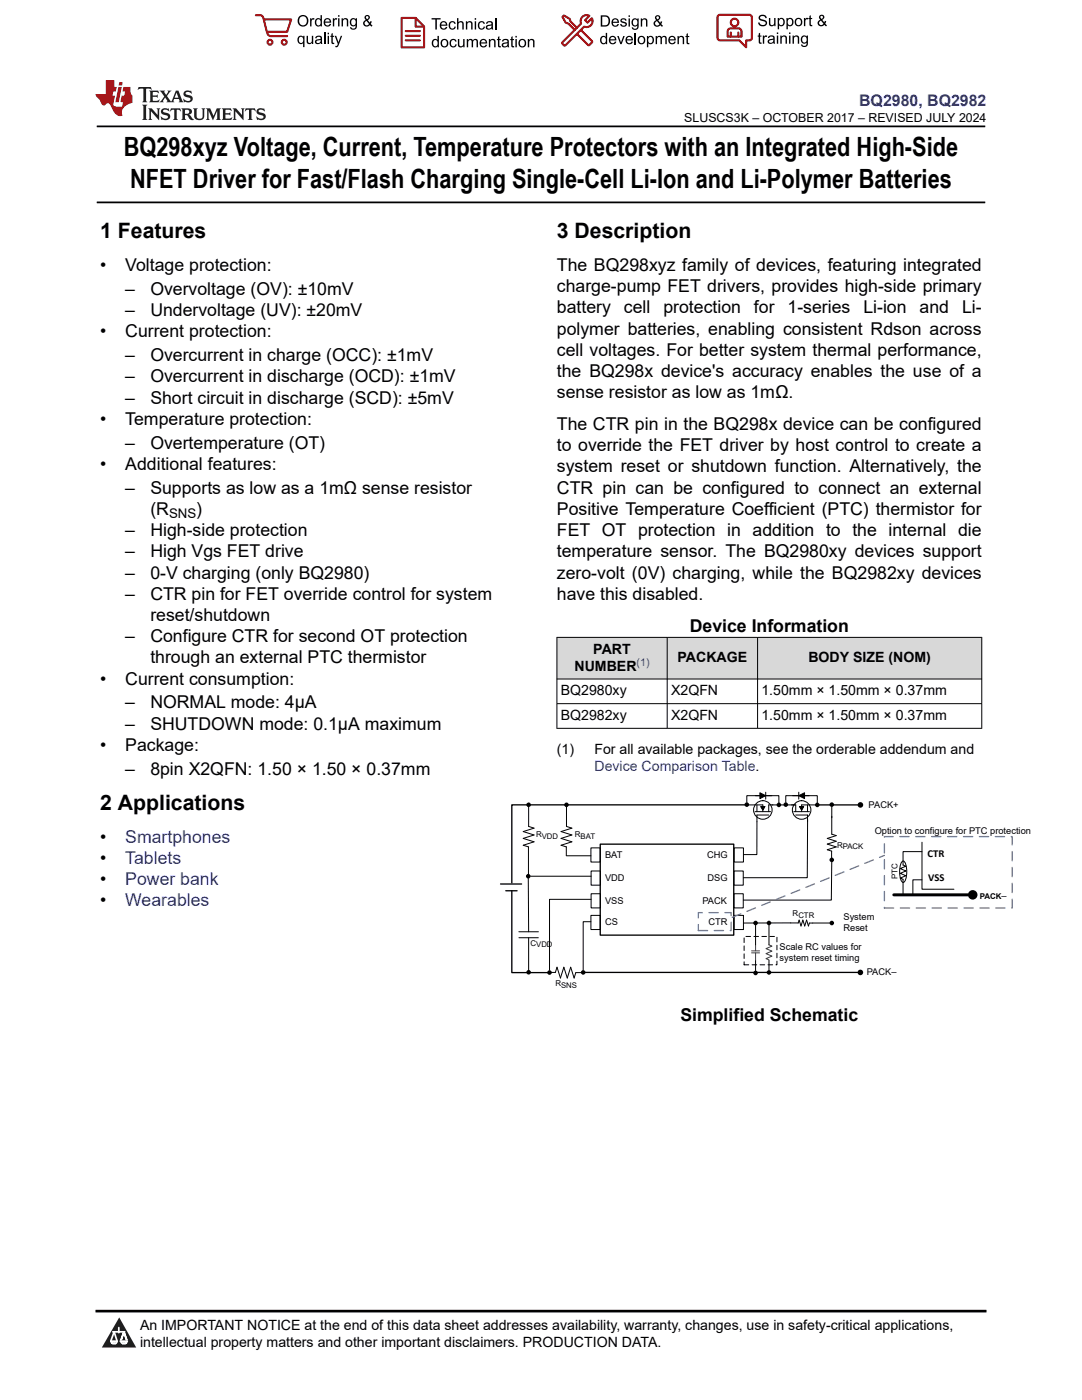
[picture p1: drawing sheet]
<svg xmlns="http://www.w3.org/2000/svg" width="216mm" height="279mm" viewBox="0 0 216 279" stroke-linecap="round" stroke-linejoin="round" font-family="sans-serif">
<path d="M19.3 25.2h177.3M19.3 40.4h177.3" fill="none" stroke="#000" stroke-width=".35"/>
<g fill="#d8d8d8">
<path d="M111.1 127.2h84.8v8.3h-84.8z" fill-rule="evenodd"/>
<path d="M111.2 127.3h21.9v8.1h-21.9z" fill-rule="evenodd"/>
<path d="M133.2 127.3h17.9v8.1h-17.9z" fill-rule="evenodd"/>
<path d="M151.2 127.3h44.6v8.1h-44.6z" fill-rule="evenodd"/>
</g>
<path d="M111.1 127.2h84.9M111.1 135.5h84.9M111.1 127.1v18.3M133.1 127.1v18.3M151.2 127.1v18.3M195.9 127.1v18.3M111.1 140.4h84.9M111.1 145.4h84.9" fill="none" stroke="#000" stroke-width=".2"/>
<g fill="#fff" stroke="#000" stroke-width=".2">
<path d="M117.9 169.2h1.9v2.8h-1.9z" fill-rule="evenodd"/>
<path d="M117.9 173.8h1.9v2.9h-1.9z" fill-rule="evenodd"/>
<path d="M117.9 178.4h1.9v2.8h-1.9z" fill-rule="evenodd"/>
<path d="M117.9 182.7h1.9v2.8h-1.9z" fill-rule="evenodd"/>
<path d="M146.5 182.7h1.8v2.8h-1.8z" fill-rule="evenodd"/>
<path d="M146.4 178.4h1.9v2.8h-1.9z" fill-rule="evenodd"/>
<path d="M146.4 173.8h1.9v2.9h-1.9z" fill-rule="evenodd"/>
<path d="M146.5 169.2h1.8v2.8h-1.8z" fill-rule="evenodd"/>
</g>
<path d="M102.1 177.8v16.3h7.5M119.8 168.5h26.6v18.1h-26.6zM149 160.6h-46.9v15.6M163.2 160.6h7.9M116.4 194.1h54.7" fill="none" stroke="#000" stroke-width=".26"/>
<g fill="none" stroke="#000" stroke-width=".2">
<path d="M150.7 158.8h.9M151.6 158.2l1.2 .6-1.2 .6zM152.8 158.1v1.4M152.8 158.8h1.2M158.2 158.8h1.2M159.4 158.1v1.4M159.4 158.8l1.1-.6v1.2zM160.5 158.8h1M105.4 160.6h.1v4.3l1.1 .4-2.2 .7 2.2 .6M105.4 174.9l.1 11.1M105.4 169v5.7M105.9 174.9h12"/>
<path d="M106.6 166.6l-2.2 .7 2.2 .7-2.2 .7 1.1 .3M113 169v1.8M113 170.8h4.9M113 160.6v4.3l1.1 .4-2.1 .7 2.1 .6M114.1 166.6l-2.1 .7 2.1 .7-2.1 .7 1 .3M117.9 179.5h-8.2v14.1M149 160.6h3.2v1.4M149 160.1v-1.3h6.4v1.5M150.7 162h3.1M151 160.6v1.4M151.8 161h.8l-.4 .6zM153.4 162v-1.4h5.4v1.4"/>
<path d="M153.4 162.7h-2.4v7.9h-2.7M156.8 160.1v-1.3h6.3v1.5M158.4 162h3.1M158.8 162.7h2.3v1.3M159.6 161h.8l-.4 .6zM160 160.6h3.3M160 160.6v1.4M161.1 160.6v1.4M161.1 163.6v11.6h-12.8M166 172.1l-.1 7.5h-17.6M184 168.1v9.4h6.3M103.5 186h3.9"/>
<path d="M103.5 187.1h3.9M105.5 187.1v6.5M109.6 194.1h1.2M110.8 194.1l.3-1.1 .7 2.2 .7-2.2 .7 2.2 .7-2.2 .7 2.2 .3-1.1h1.2M117.9 183.9h-1.5v9.7M150.8 191.8v1.9M150.8 184.7v3.9M153.4 191.7v1.9M153.4 184.7v3.9M159.3 184.2h-11M165.5 184.2h-4l-.2 .6-.4-1.2-.3 1.2-.4-1.2-.4 1.2-.3-1.2-.2 .6"/>
<circle cx="152.2" cy="161.6" r="1.85"/>
<circle cx="160" cy="161.6" r="1.85"/>
</g>
<g fill="#000" stroke="#000" stroke-width=".2">
<path d="M151.8 161h.8l-.4 .6z" fill-rule="evenodd"/>
<path d="M159.6 161h.8l-.4 .6z" fill-rule="evenodd"/>
</g>
<g fill="#000">
<path d="M151.6 158.2l1.2 .6-1.2 .6zM159.4 158.8l1.1-.6v1.2z"/>
<circle cx="105.4" cy="174.9" r=".46"/>
<circle cx="105.5" cy="160.6" r=".46"/>
<circle cx="113" cy="160.6" r=".46"/>
<circle cx="149" cy="160.6" r=".46"/>
<circle cx="155.4" cy="160.6" r=".46"/>
<circle cx="156.8" cy="160.6" r=".46"/>
<circle cx="163.1" cy="160.6" r=".46"/>
<circle cx="166" cy="171.6" r=".46"/>
<circle cx="171.7" cy="160.6" r=".56"/>
<circle cx="105.5" cy="194" r=".46"/>
<circle cx="109.7" cy="194.1" r=".46"/>
<circle cx="116.4" cy="194.1" r=".46"/>
<circle cx="150.8" cy="194.2" r=".46"/>
<circle cx="150.8" cy="184.2" r=".46"/>
<circle cx="153.4" cy="194.1" r=".46"/>
<circle cx="153.4" cy="184.2" r=".46"/>
<circle cx="166" cy="184.2" r=".46"/>
<circle cx="171.7" cy="194.1" r=".56"/>
</g>
<path d="M150 190.2h1.6M150 189.8h1.6M150.8 188.6v1.2M150.8 190.2v1.6M153.4 188.6l.6 .2-1.2 .5 1.2 .5-1.2 .5 1.2 .5-1.2 .5 .6 .3" fill="none" stroke="#404040" stroke-width=".2"/>
<path d="M148.5 186.9h6.5v5.6h-6.5z" fill="none" stroke="#000" stroke-width=".2" stroke-dasharray=".9 .7"/>
<path d="M180 171.9l.2-.1a2.87 2.87 0 0 1 .7 2.8 1.52 1.52 0 0 1-.7 1.5 2.86 2.86 0 0 1-.7-2.8z" fill-rule="evenodd" fill="#fff" stroke="#000" stroke-width=".2"/>
<path d="M165.9 169.9v1.4M166 161v5.5l.9 .3-1.8 .5 1.8 .6-1.8 .6 1.8 .5-1.8 .6 .9 .3M184 175.6h-1.8v3M184 170h-3.8v2.6l.6 .3-1.2 .4 1.2 .5-1.2 .5 1.2 .5-1.2 .4 .6 .3v3.2" fill="none" stroke="#000" stroke-width=".2"/>
<path d="M178.3 178.6h14.9" fill="none" stroke="#000" stroke-width=".6"/>
<g fill="#000">
<circle cx="166" cy="160.6" r=".46"/>
<circle cx="194.1" cy="178.6" r=".95"/>
</g>
<path d="M176.5 167h25.5v14.2h-25.5zM139.3 182.1h6.6v3.6h-6.6zM146.1 183.1l30.4-12.4" fill="none" stroke="#5880b3" stroke-width=".26" stroke-dasharray="1.9 1.3"/>
<path d="M99.9 176.4h4.2M100.9 177.8h2.3" fill="none" stroke="#000" stroke-width=".26"/>
<path d="M0 0h215.9v23.8h-215.9z" fill-rule="evenodd" fill="#fff"/>
<path d="M27.7 17.4l-.2 .6 .5-.3h.6v.1v2.2l-.2 .4h1l-.2-.4v-2.2v-.1h.5l.5 .3-.1-.6zM29.8 18.1l.2 .4v1.5l-.2 .4h1.9l.1-.6a1.08 1.08 0 0 1-1.3 .2v-.7h.6l.4 .2v-.6l-.4 .2h-.6v-.6l.2-.1a1 1 0 0 1 1 .2l-.1-.5zM31.8 18.1l1 1.1-1 1.2h.9l-.2-.2 .4-.7 .5 .7-.2 .2h1.6l-.2-.2 .1-.4h1l.1 .4-.1 .2h.9l-.2-.3-.8-2h-.5l-1 2.2-.8-1.1 .9-1.1h-.8l.2 .2-.5 .7-.3-.7 .1-.2zM35.2 18.5l.4 1h-.8zM36.8 18.2a.65 .65 0 0 0-.2 .7 .65 .65 0 0 0 .6 .5l.7 .2 .1 .2a.79 .79 0 0 1-.7 .4 .79 .79 0 0 1-.7-.5l.1 .7 .2-.1a.93 .93 0 0 0 1.1 .1 .93 .93 0 0 0 .4-1 1.46 1.46 0 0 0-1.2-.6l-.1-.3a1.09 1.09 0 0 1 1.2 .2l-.2-.6-.1 .1-.6-.2zM28.4 20.9l.2 .4v2.3l-.2 .3h1l-.2-.3v-2.3l.2-.4zM29.6 21.6l.2 .4v1.6l-.2 .3h.8l-.3-.3v-1.4l1.7 1.8v-2l.2-.4h-.8l.2 .2 .1 1.1-1.2-1.3zM32.3 21.8a.65 .65 0 0 0-.2 .7 .65 .65 0 0 0 .7 .4l.6 .2 .1 .2a.79 .79 0 0 1-.7 .4 .79 .79 0 0 1-.7-.5l.1 .7 .2-.1a.93 .93 0 0 0 1.1 .1 .93 .93 0 0 0 .4-.9 1.46 1.46 0 0 0-1.2-.6l-.1-.4a1.09 1.09 0 0 1 1.2 .2l-.2-.6-.1 .1-.6-.1zM34.1 21.6l-.1 .7a.63 .63 0 0 1 .7-.4l.1 1.7-.3 .3h1l-.2-.3v-1.7a.66 .66 0 0 1 .8 .4l-.1-.7zM36.2 21.6l.2 .4v1.6l-.2 .3h.9l-.2-.2v-.7h.5l.1 .2a.79 .79 0 0 0 1.2 .6l-1-.9a.61 .61 0 0 0 .6-.6 .61 .61 0 0 0-.5-.6zM36.9 21.9h.2a.47 .47 0 0 1 .5 .1 .47 .47 0 0 1 .1 .5l-.2 .2h-.6zM38.5 21.6l.2 .2a2.27 2.27 0 0 0 .4 2 1.04 1.04 0 0 0 1.7-.7v-1.3l.2-.2h-.8l.2 .4v1.1a.6 .6 0 0 1-.6 .6 .6 .6 0 0 1-.6-.6v-1.1l.3-.4zM41.1 21.6l.2 .4v1.6l-.2 .3h.7l-.2-.3v-1.5l.9 1.9 .8-1.9v1.5l-.2 .3h1l-.3-.3v-1.6l.3-.4h-.8l-.7 1.5-.7-1.5zM44.3 21.6l.2 .4v1.6l-.2 .3h1.9l.1-.5a1.09 1.09 0 0 1-1.3 .1v-.6h.6l.4 .1v-.6l-.4 .2h-.6v-.6l.2-.1a1.01 1.01 0 0 1 1 .3l-.1-.6zM46.4 21.6l.3 .4v1.6l-.3 .3h.8l-.2-.3v-1.4l1.6 1.8v-2l.2-.4h-.7l.2 .2v1.1l-1.2-1.3zM49 21.6l-.1 .7a.63 .63 0 0 1 .8-.4v1.7l-.3 .3h1l-.2-.3v-1.7a.66 .66 0 0 1 .8 .4l-.1-.7zM51.4 21.8a.65 .65 0 0 0-.2 .7 .65 .65 0 0 0 .6 .4l.6 .2 .2 .2a.79 .79 0 0 1-.8 .4 .79 .79 0 0 1-.6-.5l.1 .7 .2-.1a.93 .93 0 0 0 1 .1 .93 .93 0 0 0 .5-.9 1.46 1.46 0 0 0-1.3-.6l-.1-.4a1.09 1.09 0 0 1 1.3 .2l-.2-.6-.2 .1-.5-.1z" fill="#231f20"/>
<path d="M21.1 16v2.8h-2.1l.1 .3 .9 1a.95 .95 0 0 0 .9 .9 .59 .59 0 0 1 .6-.4 .59 .59 0 0 1 .5 .4l.4 .8a1.59 1.59 0 0 0 2.1 1.3 1.61 1.61 0 0 1 1-2.2l1-.4-.1-1.5a1.59 1.59 0 0 1-.4-1.6h-1.4l-.2 .9h.5l-.1 .8h-.5l-.2 1v.2l.4 .1-.2 .9h-.6a.73 .73 0 0 1-1.1-.7l.3-1.5h-.5l.2-.8h.5l.2-.9h-.5v-1.4zM23.6 17.4l-.6 3h.7l.6-3zM23.8 16.4l-.1 .7h.7l.1-.7z" fill="#ed1c24"/>
<g fill="#000">
<path d="M59.4 4.2a1.12 1.12 0 0 1 2.2 0 1.12 1.12 0 0 1-2.2 0zM59.9 3.5a.89 .89 0 0 0-.1 1.1 .89 .89 0 0 0 1.1 .4 .88 .88 0 0 0 .3-1.3 .88 .88 0 0 0-1.3-.2z" fill-rule="evenodd"/>
<path d="M59.5 7.3l.5-.2 .5 .3v-.3h.3v2.3h-.3v-.8a.74 .74 0 0 1-1 0 .74 .74 0 0 1-.1-1zM59.8 7.5a.57 .57 0 0 0-.2 .7 .57 .57 0 0 0 .8 .2 .57 .57 0 0 0 .1-.7 .57 .57 0 0 0-.7-.2z" fill-rule="evenodd"/>
<path d="M61.9 3.6h.2v.3l.2-.2 .3-.1 .2 .1-.1 .3a.36 .36 0 0 0-.5 0 .36 .36 0 0 0 0 .4v.9h-.3z" fill-rule="evenodd"/>
<path d="M61.2 7.1h.3v.9a.41 .41 0 0 0 .4 .6 .41 .41 0 0 0 .3-.6v-.9h.3v1.7h-.2v-.3a.58 .58 0 0 1-.7 .3 .58 .58 0 0 1-.4-.6z" fill-rule="evenodd"/>
<path d="M63 3.8l.5-.2 .5 .2v-.8h.2v2.3h-.2v-.2a.75 .75 0 0 1-1-.1 .75 .75 0 0 1-.1-1zM63.2 4a.57 .57 0 0 0-.1 .7 .57 .57 0 0 0 .8 .2 .57 .57 0 0 0 .1-.7 .57 .57 0 0 0-.8-.2z" fill-rule="evenodd"/>
<path d="M63 7.3a.74 .74 0 0 1 1-.1 .74 .74 0 0 1 .3 .9v.7h-.3v-.2a.57 .57 0 0 1-.8 .2 .57 .57 0 0 1-.2-.8l1-.3a.41 .41 0 0 0-.4-.4 .41 .41 0 0 0-.4 .4l-.3-.1zM63.2 8.2a.35 .35 0 0 0 .2 .5 .35 .35 0 0 0 .5-.3l.1-.4z" fill-rule="evenodd"/>
<path d="M65.4 6.5h.3v.3h-.3zM65.4 7.1h.3v1.7h-.3z" fill-rule="evenodd"/>
<path d="M64.8 3.8a.76 .76 0 0 1 .9-.1 .76 .76 0 0 1 .4 .8h-1.2a.47 .47 0 0 0 .3 .6 .47 .47 0 0 0 .6-.4l.3 .1a.82 .82 0 0 1-1.3 .3 .82 .82 0 0 1 0-1.3zM65 4l-.1 .3h.9l-.3-.4z" fill-rule="evenodd"/>
<path d="M66.4 3.6h.3v.3l.1-.2 .4-.1 .1 .1-.1 .3a.36 .36 0 0 0-.4 0 .36 .36 0 0 0-.1 .4v.9h-.3z" fill-rule="evenodd"/>
<path d="M66.1 6.7l.3-.1v.5h.3v.3h-.3v.9l.1 .2h.2v.3a.41 .41 0 0 1-.4-.1 .41 .41 0 0 1-.2-.4v-.9h-.2v-.3h.2z" fill-rule="evenodd"/>
<path d="M66.8 7.1h.3l.4 1.4 .5-1.4h.3l-.6 1.7a.57 .57 0 0 1-.8 .6v-.3a.37 .37 0 0 0 .5-.3z" fill-rule="evenodd"/>
<path d="M67.5 3h.2v.3h-.2zM67.5 3.6h.2v1.7h-.2z" fill-rule="evenodd"/>
<path d="M68.2 3.6h.2v.3a.58 .58 0 0 1 .7-.3 .58 .58 0 0 1 .4 .7v1h-.3v-1a.4 .4 0 0 0-.4-.5 .4 .4 0 0 0-.4 .6v.9h-.2z" fill-rule="evenodd"/>
<path d="M70 3.8l.5-.2 .5 .2v-.2h.2v1.5a.71 .71 0 0 1-.5 .8 .71 .71 0 0 1-.8-.5h.2a.46 .46 0 0 0 .6 .3 .46 .46 0 0 0 .3-.6 .78 .78 0 0 1-1.1-.2 .78 .78 0 0 1 .1-1.1zM70.2 4a.53 .53 0 0 0-.1 .8 .53 .53 0 0 0 .8 0 .54 .54 0 0 0 0-.7 .54 .54 0 0 0-.7-.1z" fill-rule="evenodd"/>
<path d="M72.9 3.1a.53 .53 0 0 1 .8 .1 .53 .53 0 0 1-.3 .8l.4 .5 .1-.3 .3 .1-.2 .5 .3 .3-.2 .2-.3-.3a.71 .71 0 0 1-1.2 .1 .71 .71 0 0 1 .4-1.1l-.3-.5zM73 3.5a.3 .3 0 0 0 .6 0 .3 .3 0 0 0-.6 0zM72.9 4.3a.45 .45 0 0 0 0 .7 .45 .45 0 0 0 .7-.2l-.5-.6z" fill-rule="evenodd"/>
<path d="M86.1 3.6h1.8v.3h-.7v2h-.3v-2h-.8z" fill-rule="evenodd"/>
<path d="M86.3 8l.5-.2 .5 .2v-.8h.3v2.2h-.3v-.2a.76 .76 0 0 1-1 0 .76 .76 0 0 1-.1-1zM86.6 8.1a.58 .58 0 0 0-.2 .8 .58 .58 0 0 0 .8 .2 .58 .58 0 0 0 .1-.8 .58 .58 0 0 0-.7-.2z" fill-rule="evenodd"/>
<path d="M88.2 7.9a.81 .81 0 0 1 1.1 .2 .81 .81 0 0 1-.2 1.1 .81 .81 0 0 1-1.1-.1l-.1-.8zM88.3 8.1a.57 .57 0 0 0 0 .9 .57 .57 0 0 0 .8 0 .57 .57 0 0 0 0-.8 .57 .57 0 0 0-.8-.1z" fill-rule="evenodd"/>
<path d="M88 4.4a.77 .77 0 0 1 .9-.1 .77 .77 0 0 1 .4 .8h-1.3a.48 .48 0 0 0 .4 .6 .48 .48 0 0 0 .6-.3h.3a.83 .83 0 0 1-1.3 .4 .83 .83 0 0 1 0-1.4zM88.2 4.6l-.2 .3h1l-.3-.4z" fill-rule="evenodd"/>
<path d="M89.7 4.4a.7 .7 0 0 1 1.2 .3l-.2 .1a.45 .45 0 0 0-.6-.3 .45 .45 0 0 0-.3 .6 .45 .45 0 0 0 .3 .6 .45 .45 0 0 0 .6-.4h.3a.76 .76 0 0 1-1.1 .6 .76 .76 0 0 1-.3-1.1z" fill-rule="evenodd"/>
<path d="M89.9 8a.7 .7 0 0 1 1.2 .3h-.3a.45 .45 0 0 0-.5-.3 .45 .45 0 0 0-.3 .6 .45 .45 0 0 0 .3 .6 .45 .45 0 0 0 .6-.4l.2 .1a.76 .76 0 0 1-1 .5 .76 .76 0 0 1-.4-1.1z" fill-rule="evenodd"/>
<path d="M91.2 3.6h.3v.8a.59 .59 0 0 1 .7-.2 .59 .59 0 0 1 .3 .7v1h-.2v-1a.4 .4 0 0 0-.5-.4 .4 .4 0 0 0-.3 .5v.9h-.3z" fill-rule="evenodd"/>
<path d="M91.4 7.8h.2v.9a.41 .41 0 0 0 .5 .5 .41 .41 0 0 0 .3-.5v-.9h.3v1.6h-.3v-.2a.58 .58 0 0 1-.7 .3 .58 .58 0 0 1-.3-.7z" fill-rule="evenodd"/>
<path d="M93 4.2h.2v.3a.59 .59 0 0 1 .7-.3 .59 .59 0 0 1 .4 .7v1h-.3v-1a.41 .41 0 0 0-.4-.5 .41 .41 0 0 0-.4 .6v.9h-.2z" fill-rule="evenodd"/>
<path d="M93.1 7.8h.3v.2a.56 .56 0 0 1 1 0 .54 .54 0 0 1 .6-.2 .54 .54 0 0 1 .4 .5v1.1h-.3v-1a.34 .34 0 0 0-.3-.4 .34 .34 0 0 0-.4 .3v1.1h-.3v-1a.38 .38 0 0 0-.5-.4 .38 .38 0 0 0-.2 .6v.8h-.3z" fill-rule="evenodd"/>
<path d="M94.7 3.6h.3v.3h-.3zM94.7 4.2h.3v1.7h-.3z" fill-rule="evenodd"/>
<path d="M95.5 4.4a.7 .7 0 0 1 1.3 .3l-.3 .1a.45 .45 0 0 0-.6-.3 .45 .45 0 0 0-.3 .6 .45 .45 0 0 0 .3 .6 .45 .45 0 0 0 .6-.4h.3a.76 .76 0 0 1-1.1 .6 .76 .76 0 0 1-.3-1.1z" fill-rule="evenodd"/>
<path d="M95.9 8a.77 .77 0 0 1 .9-.2 .77 .77 0 0 1 .4 .9h-1.2a.48 .48 0 0 0 .3 .5 .48 .48 0 0 0 .6-.3h.3a.83 .83 0 0 1-1.3 .4 .83 .83 0 0 1 0-1.3zM96.1 8.1l-.1 .4h.9l-.2-.5z" fill-rule="evenodd"/>
<path d="M97.5 7.8h.3v.2a.59 .59 0 0 1 .7-.2 .59 .59 0 0 1 .4 .6v1h-.3v-1a.41 .41 0 0 0-.5-.4 .41 .41 0 0 0-.3 .5v.9h-.3z" fill-rule="evenodd"/>
<path d="M97.1 4.4a.74 .74 0 0 1 1-.1 .74 .74 0 0 1 .3 .9v.7h-.3v-.2a.59 .59 0 0 1-.8 .2 .59 .59 0 0 1-.3-.8l1.1-.3a.42 .42 0 0 0-.4-.4 .42 .42 0 0 0-.5 .4l-.2-.1zM97.3 5.3a.36 .36 0 0 0 .2 .5 .36 .36 0 0 0 .5-.2l.1-.5z" fill-rule="evenodd"/>
<path d="M99.4 7.4l.2-.2v.6h.3v.2h-.3v1l.1 .2h.2l.1 .2a.41 .41 0 0 1-.5 0 .41 .41 0 0 1-.1-.4v-1h-.2v-.2h.2z" fill-rule="evenodd"/>
<path d="M100.3 8a.74 .74 0 0 1 .9-.2 .74 .74 0 0 1 .3 .9l.1 .7h-.3v-.2a.59 .59 0 0 1-.8 .3 .59 .59 0 0 1-.3-.8l1-.3a.42 .42 0 0 0-.3-.4 .42 .42 0 0 0-.5 .3h-.3zM100.5 8.8a.36 .36 0 0 0 .1 .5 .36 .36 0 0 0 .5-.2l.2-.5z" fill-rule="evenodd"/>
<path d="M102 7.4l.3-.2v.6h.3v.2h-.3v1l.1 .2h.2v.2a.41 .41 0 0 1-.5 0 .41 .41 0 0 1-.1-.4v-1h-.2v-.2h.2z" fill-rule="evenodd"/>
<path d="M102.8 7.2h.3v.3h-.3zM102.8 7.8h.3v1.6h-.3z" fill-rule="evenodd"/>
<path d="M103.7 7.9a.81 .81 0 0 1 1.1 .2 .81 .81 0 0 1-.1 1.1 .81 .81 0 0 1-1.2-.1v-.8zM103.9 8.1a.57 .57 0 0 0-.1 .9 .57 .57 0 0 0 .8 0 .57 .57 0 0 0 0-.8 .57 .57 0 0 0-.7-.1z" fill-rule="evenodd"/>
<path d="M105.3 7.8h.3v.2a.59 .59 0 0 1 .7-.2 .59 .59 0 0 1 .4 .6v1h-.3v-1a.41 .41 0 0 0-.5-.4 .41 .41 0 0 0-.3 .5v.9h-.3z" fill-rule="evenodd"/>
<path d="M119.9 3.1h.7a1.12 1.12 0 0 1 1.1 1.1 1.12 1.12 0 0 1-1 1.1h-.8zM120.2 3.3v1.7h.4a.86 .86 0 0 0 .8-.8 .86 .86 0 0 0-.8-.9z" fill-rule="evenodd"/>
<path d="M119.9 7.4l.5-.3 .5 .3v-.8h.2v2.2h-.2v-.2a.75 .75 0 0 1-1 0 .75 .75 0 0 1-.1-1zM120.1 7.5a.57 .57 0 0 0-.1 .8 .57 .57 0 0 0 .8 .2 .57 .57 0 0 0 .1-.8 .57 .57 0 0 0-.8-.2z" fill-rule="evenodd"/>
<path d="M121.7 7.4a.76 .76 0 0 1 .9-.2 .76 .76 0 0 1 .4 .9h-1.2a.47 .47 0 0 0 .3 .5 .47 .47 0 0 0 .6-.3h.3a.82 .82 0 0 1-1.3 .4 .82 .82 0 0 1 0-1.3zM121.9 7.5l-.1 .3h.9l-.3-.4z" fill-rule="evenodd"/>
<path d="M122.2 3.9a.76 .76 0 0 1 .9-.2 .76 .76 0 0 1 .4 .9h-1.2a.47 .47 0 0 0 .4 .5 .47 .47 0 0 0 .5-.3h.3a.82 .82 0 0 1-1.3 .4 .82 .82 0 0 1 0-1.3zM122.5 4l-.2 .3h.9l-.2-.4z" fill-rule="evenodd"/>
<path d="M123.9 3.8a.71 .71 0 0 1 1.1 .3h-.2a.32 .32 0 0 0-.4-.3 .32 .32 0 0 0-.3 .4h.1a.75 .75 0 0 1 .9 .8 .72 .72 0 0 1-.7 .3 .72 .72 0 0 1-.7-.5h.3a.36 .36 0 0 0 .4 .4 .36 .36 0 0 0 .3-.5 .8 .8 0 0 1-.9-.7z" fill-rule="evenodd"/>
<path d="M123.2 7.2h.3l.4 1.3 .5-1.3h.3l-.7 1.6h-.2z" fill-rule="evenodd"/>
<path d="M125.4 3.1h.3v.3h-.3zM125.4 3.7h.3v1.6h-.3z" fill-rule="evenodd"/>
<path d="M125 7.4a.76 .76 0 0 1 .9-.2 .76 .76 0 0 1 .4 .9h-1.2a.47 .47 0 0 0 .3 .5 .47 .47 0 0 0 .6-.3h.3a.82 .82 0 0 1-1.3 .4 .82 .82 0 0 1 0-1.3zM125.2 7.5l-.1 .3h.9l-.2-.4z" fill-rule="evenodd"/>
<path d="M126.2 3.9l.5-.3 .5 .3v-.2h.2v1.4a.71 .71 0 0 1-.5 .8 .71 .71 0 0 1-.8-.5l.2 .1a.46 .46 0 0 0 .6 .2 .46 .46 0 0 0 .3-.6 .78 .78 0 0 1-1.1-.1 .78 .78 0 0 1 .1-1.1zM126.4 4a.53 .53 0 0 0-.1 .8 .53 .53 0 0 0 .8 0 .54 .54 0 0 0 0-.7 .54 .54 0 0 0-.7-.1z" fill-rule="evenodd"/>
<path d="M127.5 7.3a.8 .8 0 0 1 1.1 .2 .8 .8 0 0 1-.1 1.1 .8 .8 0 0 1-1.2-.1v-.8zM127.7 7.5a.56 .56 0 0 0-.1 .9 .56 .56 0 0 0 .8-.1 .56 .56 0 0 0 0-.7 .56 .56 0 0 0-.7-.1z" fill-rule="evenodd"/>
<path d="M127.9 3.7h.2v.2a.58 .58 0 0 1 .7-.2 .58 .58 0 0 1 .4 .6v1h-.3v-1a.4 .4 0 0 0-.4-.4 .4 .4 0 0 0-.4 .5v.9h-.2z" fill-rule="evenodd"/>
<path d="M129.1 7.2h.2v.2a.72 .72 0 0 1 1-.1 .72 .72 0 0 1 .2 1 .64 .64 0 0 1-.5 .5 .64 .64 0 0 1-.6-.2v.8h-.3zM129.5 7.5a.56 .56 0 0 0-.2 .8 .56 .56 0 0 0 .8 .2 .56 .56 0 0 0 .1-.8 .56 .56 0 0 0-.7-.2z" fill-rule="evenodd"/>
<path d="M130.8 7.2h.3v.2a.55 .55 0 0 1 .9 0 .53 .53 0 0 1 .6-.3 .53 .53 0 0 1 .4 .6v1.1h-.2v-1a.34 .34 0 0 0-.3-.4 .34 .34 0 0 0-.4 .3v1.1h-.3v-1a.37 .37 0 0 0-.5-.4 .37 .37 0 0 0-.2 .6v.8h-.3z" fill-rule="evenodd"/>
<path d="M130.8 3.2a.53 .53 0 0 1 .9 .1 .53 .53 0 0 1-.4 .8l.4 .5 .2-.4 .2 .1-.2 .5 .4 .3-.2 .3-.3-.4a.71 .71 0 0 1-1.2 .1 .71 .71 0 0 1 .3-1.1l-.2-.5zM130.9 3.6a.3 .3 0 0 0 .6 0 .3 .3 0 0 0-.6 0zM130.9 4.3a.45 .45 0 0 0 0 .7 .45 .45 0 0 0 .7-.2l-.5-.6z" fill-rule="evenodd"/>
<path d="M133.6 7.4a.76 .76 0 0 1 .9-.2 .76 .76 0 0 1 .3 .9h-1.2a.47 .47 0 0 0 .4 .5 .47 .47 0 0 0 .6-.3h.2a.82 .82 0 0 1-1.2 .4 .82 .82 0 0 1 0-1.3zM133.8 7.5l-.2 .3h1l-.3-.4z" fill-rule="evenodd"/>
<path d="M135.2 7.2h.2v.2a.58 .58 0 0 1 .7-.2 .58 .58 0 0 1 .4 .6v1h-.3v-1a.4 .4 0 0 0-.4-.4 .4 .4 0 0 0-.3 .5v.9h-.3z" fill-rule="evenodd"/>
<path d="M137 6.8l.3-.2v.6h.2v.2h-.2v1v.2h.2l.1 .2a.41 .41 0 0 1-.5 0 .41 .41 0 0 1-.1-.5v-.9h-.2v-.2h.2z" fill-rule="evenodd"/>
<path d="M151.6 3.1a.88 .88 0 0 1 1.4 .5h-.3a.49 .49 0 0 0-.5-.5 .49 .49 0 0 0-.5 .6l.1 .1a1.06 1.06 0 0 1 1.2 1 .95 .95 0 0 1-.9 .4 .95 .95 0 0 1-.8-.7h.3a.58 .58 0 0 0 .6 .5 .58 .58 0 0 0 .5-.6l-.2-.1a.95 .95 0 0 1-1.1-.9z" fill-rule="evenodd"/>
<path d="M151.4 6.7l.3-.2v.6h.2v.2h-.2v1v.2h.2l.1 .2a.41 .41 0 0 1-.5 0 .41 .41 0 0 1-.1-.5v-.9h-.2v-.2h.2z" fill-rule="evenodd"/>
<path d="M152.2 7.1h.3v.2l.1-.2h.4h.1l-.1 .3a.36 .36 0 0 0-.4 0 .36 .36 0 0 0-.1 .5v.8h-.3z" fill-rule="evenodd"/>
<path d="M153.3 7.3a.74 .74 0 0 1 1-.2 .74 .74 0 0 1 .3 .9l.1 .7h-.3l-.1-.2a.57 .57 0 0 1-.8 .3 .57 .57 0 0 1-.1-.9l.9-.2a.41 .41 0 0 0-.4-.4 .41 .41 0 0 0-.4 .3h-.3zM153.5 8.1a.35 .35 0 0 0 .2 .5 .35 .35 0 0 0 .5-.2l.1-.5z" fill-rule="evenodd"/>
<path d="M153.4 3.6h.3v.9a.41 .41 0 0 0 .4 .5 .41 .41 0 0 0 .4-.5v-.9h.2v1.6h-.2v-.2a.58 .58 0 0 1-.7 .2 .58 .58 0 0 1-.4-.6z" fill-rule="evenodd"/>
<path d="M155 6.5h.3v.3h-.3zM155 7.1h.3v1.6h-.3z" fill-rule="evenodd"/>
<path d="M155.2 3.6h.2v.2a.72 .72 0 0 1 1-.1 .72 .72 0 0 1 .2 1 .64 .64 0 0 1-.5 .5 .64 .64 0 0 1-.6-.2v.8h-.3zM155.6 3.9a.56 .56 0 0 0-.2 .8 .56 .56 0 0 0 .8 .2 .56 .56 0 0 0 .1-.8 .56 .56 0 0 0-.7-.2z" fill-rule="evenodd"/>
<path d="M155.7 7.1h.3v.2a.58 .58 0 0 1 .7-.2 .58 .58 0 0 1 .3 .6v1h-.3v-1a.4 .4 0 0 0-.4-.4 .4 .4 0 0 0-.3 .5v.9h-.3z" fill-rule="evenodd"/>
<path d="M156.9 3.6h.3v.2a.72 .72 0 0 1 .9-.1 .72 .72 0 0 1 .2 1 .64 .64 0 0 1-.4 .5 .64 .64 0 0 1-.7-.2v.8h-.3zM157.3 3.9a.56 .56 0 0 0-.1 .8 .56 .56 0 0 0 .7 .2 .56 .56 0 0 0 .2-.8 .56 .56 0 0 0-.8-.2z" fill-rule="evenodd"/>
<path d="M157.4 6.5h.3v.3h-.3zM157.4 7.1h.3v1.6h-.3z" fill-rule="evenodd"/>
<path d="M158.1 7.1h.3v.2a.58 .58 0 0 1 .7-.2 .58 .58 0 0 1 .4 .6v1h-.3v-1a.4 .4 0 0 0-.5-.4 .4 .4 0 0 0-.3 .5v.9h-.3z" fill-rule="evenodd"/>
<path d="M158.8 3.7a.8 .8 0 0 1 1.1 .2 .8 .8 0 0 1-.1 1.1 .8 .8 0 0 1-1.1-.1l-.1-.8zM159 3.9a.56 .56 0 0 0-.1 .9 .56 .56 0 0 0 .9 0 .56 .56 0 0 0-.1-.8 .56 .56 0 0 0-.7-.1z" fill-rule="evenodd"/>
<path d="M160 7.3l.5-.2 .5 .2v-.2h.2v1.4a.71 .71 0 0 1-.5 .9 .71 .71 0 0 1-.9-.5h.3a.46 .46 0 0 0 .6 .2 .46 .46 0 0 0 .2-.6 .78 .78 0 0 1-1-.1 .78 .78 0 0 1 .1-1.1zM160.2 7.4a.53 .53 0 0 0-.1 .8 .53 .53 0 0 0 .8 0 .54 .54 0 0 0 0-.7 .54 .54 0 0 0-.7-.1z" fill-rule="evenodd"/>
<path d="M160.4 3.6h.3v.2l.1-.2h.4h.1l-.1 .3a.36 .36 0 0 0-.4 0 .36 .36 0 0 0-.1 .5v.8h-.3z" fill-rule="evenodd"/>
<path d="M161.5 3.2l.3-.2v.6h.3v.2h-.3v1v.2h.3v.2a.41 .41 0 0 1-.5 0 .41 .41 0 0 1-.1-.5v-.9h-.2v-.2h.2z" fill-rule="evenodd"/>
<path d="M163.6 3.1a.53 .53 0 0 1 .8 .1 .53 .53 0 0 1-.3 .8l.4 .5 .1-.3h.3l-.2 .5 .3 .3-.2 .3-.3-.3a.71 .71 0 0 1-1.2 .1 .71 .71 0 0 1 .4-1.2l-.3-.5zM163.7 3.5a.3 .3 0 0 0 .5 0 .3 .3 0 0 0-.5 0zM163.6 4.2a.45 .45 0 0 0 0 .8 .45 .45 0 0 0 .7-.3l-.5-.6z" fill-rule="evenodd"/>
</g>
<path d="M64.8 6.5v2.3M98.9 3.6v2.3M126.8 6.6v2.2" fill="none" stroke="#000" stroke-width=".28"/>
<g fill="none" stroke="#de0000" stroke-width=".42">
<path d="M51.1 3l1 .1a1.4 1.4 0 0 1 .6 1.2l.7 2.5a.95 .95 0 0 0 1.1 .4h2.8M52.7 3.9h5.4l-.8 2.4h-4M80.1 3.6h2.8v1.7h1.7v4.2h-4.5zM81 7.1h2.8M81 6.2h2.8M81 8.1h2.8M82.9 3.6l1.7 1.7M115.1 5.5l-1.3-1.2-.1-.5-1.2-.7-.3 .3 .7 1.1 .5 .2 1.3 1.3M115.9 6l2.2 2.2v.3l-.5 .5h-.3l-2.2-2.2zM115.9 6l.7-.7a1.19 1.19 0 0 0 1.3-.3 1.19 1.19 0 0 0 .2-1.4l-.9 .9-.4-.5 .8-.8a1.19 1.19 0 0 0-1.4 .1 1.19 1.19 0 0 0-.2 1.4l-3.8 3.7v.3l.3 .3h.3l2.3-2.2M143.2 3.2l.4-.2h6l.4 .2v4.4l-.2 .4-.9 .1v1.3l-1.4-1.3h-3.9l-.4-.3zM145.4 5.8l.4-.1h1.6a.61 .61 0 0 1 .6 .6v1h-2.8v-1z"/>
<path d="M145.8 6.5v.8M147.3 6.5v.8"/>
<circle cx="53.9" cy="8.4" r=".49"/>
<circle cx="56.7" cy="8.4" r=".49"/>
<circle cx="146.6" cy="4.5" r=".75"/>
</g>
<path d="M0 261.4h215.9v18h-215.9z" fill-rule="evenodd" fill="#fff"/>
<path d="M23.8 262.9l3.4 6h-6.9z" fill="#231f20"/>
<path d="M22.1 267.7h1.3l-.4 .5h-.3a.55 .55 0 0 1-.6-.5z" fill-rule="evenodd" fill="#fff"/>
<path d="M22.1 267.7h1.3l-.4 .5h-.3a.55 .55 0 0 1-.6-.5z" fill="none" stroke="#231f20" stroke-width=".34"/>
<path d="M22.1 267.7h1.3l-.4 .5h-.5zM22.6 265.8h.1M22.6 265.8h2.3zM23.7 265.9h.1M23.7 264.9v1zM24 267.7h.1" fill="none" stroke="#fff" stroke-width=".34"/>
<path d="M24.7 265.8l-.7 1.9z" fill="#fff"/>
<path d="M24.7 265.8l-.7 1.9z" fill="none" stroke="#fff" stroke-width=".34"/>
<path d="M24.7 265.8l.7 1.9z" fill="#fff"/>
<path d="M22.8 265.8l-.7 1.9zM22.8 265.8l.6 1.9zM24.7 265.8l.7 1.9zM25.3 267.7h.1" fill="none" stroke="#fff" stroke-width=".34"/>
<path d="M24.1 267.7h1.3a.65 .65 0 0 1-.6 .5 .65 .65 0 0 1-.7-.5z" fill-rule="evenodd" fill="#fff"/>
<path d="M24.1 267.7h1.3a.65 .65 0 0 1-.6 .5 .65 .65 0 0 1-.7-.5z" fill="none" stroke="#231f20" stroke-width=".34"/>
<path d="M24 267.7h.1M24.1 267.7h1.3l-.4 .5h-.5z" fill="none" stroke="#fff" stroke-width=".34"/>
<path d="M19 261.7h177.8" fill="none" stroke="#000" stroke-width=".53"/>
<g font-size="5.3">
<text x="24.7" y="31.2">BQ298xyz Voltage, Current, Temperature Protectors with an Integrated High-Side</text>
<text x="26" y="37.5">NFET Driver for Fast/Flash Charging Single-Cell Li-Ion and Li-Polymer Batteries</text>
</g>
<g font-size="4.2">
<text x="20" y="47.5">1 Features</text>
<text x="111.1" y="47.5">3 Description</text>
<text x="20" y="161.6">2 Applications</text>
</g>
<g font-size="3.5">
<text x="20" y="54.1">•</text>
<text x="25" y="54.1">Voltage protection:</text>
<text x="25" y="58.8">–</text>
<text x="30" y="58.8">Overvoltage (OV): ±10mV</text>
<text x="111.1" y="58.3">charge-pump FET drivers, provides high-side primary</text>
<text x="111.1" y="54.1">The BQ298xyz family of devices, featuring integrated</text>
<text x="25" y="63.1">–</text>
<text x="30" y="63.1">Undervoltage (UV): ±20mV</text>
<text x="111.1" y="62.5">battery</text>
<text x="124.5" y="62.5">cell</text>
<text x="132.4" y="62.5">protection</text>
<text x="150.4" y="62.5">for</text>
<text x="157.2" y="62.5">1-series</text>
<text x="172.3" y="62.5">Li-ion</text>
<text x="183.5" y="62.5">and</text>
<text x="192" y="62.5">Li-</text>
<text x="20" y="67.3">•</text>
<text x="25" y="67.3">Current protection:</text>
<text x="111.1" y="66.8">polymer batteries, enabling consistent Rdson across</text>
<text x="111.1" y="71">cell voltages. For better system thermal performance,</text>
<text x="25" y="72.1">–</text>
<text x="25" y="76.3">–</text>
<text x="30" y="72.1">Overcurrent in charge (OCC): ±1mV</text>
<text x="30" y="76.3">Overcurrent in discharge (OCD): ±1mV</text>
<text x="111.1" y="75.2">the BQ298x device's accuracy enables the use of a</text>
<text x="25" y="80.5">–</text>
<text x="30" y="80.5">Short circuit in discharge (SCD): ±5mV</text>
<text x="111.1" y="79.5">sense resistor as low as 1mΩ.</text>
<text x="20" y="84.8">•</text>
<text x="25" y="84.8">Temperature protection:</text>
<text x="25" y="89.5">–</text>
<text x="30" y="89.5">Overtemperature (OT)</text>
<text x="111.1" y="85.8">The CTR pin in the BQ298x device can be configured</text>
<text x="20" y="93.8">•</text>
<text x="25" y="93.8">Additional features:</text>
<text x="111.1" y="90.1">to override the FET driver by host control to create a</text>
<text x="111.1" y="94.3">system reset or shutdown function. Alternatively, the</text>
<text x="25" y="98.5">–</text>
<text x="30" y="98.5">Supports as low as a 1mΩ sense resistor</text>
<text x="111.1" y="98.5">CTR pin can be configured to connect an external</text>
<text x="25" y="107">–</text>
<text x="30" y="107">High-side protection</text>
<text x="30" y="102.8">(R</text>
<text x="39.2" y="102.8">)</text>
<text x="111.1" y="107">FET OT protection in addition to the internal die</text>
<text x="111.1" y="102.8">Positive Temperature Coefficient (PTC) thermistor for</text>
<text x="25" y="111.2">–</text>
<text x="30" y="111.2">High Vgs FET drive</text>
<text x="111.1" y="111.2">temperature sensor. The BQ2980xy devices support</text>
<text x="25" y="115.5">–</text>
<text x="25" y="119.7">–</text>
<text x="30" y="115.5">0-V charging (only BQ2980)</text>
<text x="30" y="119.7">CTR pin for FET override control for system</text>
<text x="111.1" y="115.5">zero-volt (0V) charging, while the BQ2982xy devices</text>
<text x="111.1" y="119.7">have this disabled.</text>
<text x="30" y="123.9">reset/shutdown</text>
<text x="25" y="128.2">–</text>
<text x="30" y="128.2">Configure CTR for second OT protection</text>
<text x="137.6" y="126">Device Information</text>
<text x="20" y="136.6">•</text>
<text x="25" y="136.6">Current consumption:</text>
<text x="30" y="132.4">through an external PTC thermistor</text>
<text x="25" y="141.4">–</text>
<text x="30" y="141.4">NORMAL mode: 4µA</text>
<text x="20" y="149.9">•</text>
<text x="25" y="149.9">Package:</text>
<text x="25" y="145.6">–</text>
<text x="30" y="145.6">SHUTDOWN mode: 0.1µA maximum</text>
<text x="25" y="154.6">–</text>
<text x="30" y="154.6">8pin X2QFN: 1.50 × 1.50 × 0.37mm</text>
<text x="20" y="168.2">•</text>
<text x="20" y="172.4">•</text>
<text x="20" y="176.6">•</text>
<text x="20" y="180.9">•</text>
<text x="135.8" y="203.8">Simplified Schematic</text>
</g>
<g font-size="3.5" fill="#00f">
<text x="25" y="168.2">Smartphones</text>
<text x="25" y="172.4">Tablets</text>
<text x="25" y="176.6">Power bank</text>
<text x="25" y="180.9">Wearables</text>
</g>
<text font-size="3.2" fill="#00f" x="171.4" y="21.1">BQ2980, BQ2982</text>
<g font-size="2.8">
<text x="118.4" y="130.5">PART</text>
<text x="114.6" y="133.9">NUMBER</text>
<text x="135.2" y="132.2">PACKAGE</text>
<text x="161.3" y="132.2">BODY SIZE (NOM)</text>
<text x="111.9" y="138.8">BQ2980xy</text>
<text x="111.9" y="143.7">BQ2982xy</text>
<text x="133.9" y="138.8">X2QFN</text>
<text x="133.9" y="143.7">X2QFN</text>
<text x="151.9" y="138.8">1.50mm × 1.50mm × 0.37mm</text>
<text x="151.9" y="143.7">1.50mm × 1.50mm × 0.37mm</text>
<text x="111.1" y="150.5">(1)</text>
<text x="118.6" y="150.5">For all available packages, see the orderable addendum and</text>
<text x="27.9" y="265.5">An IMPORTANT NOTICE at the end of this data sheet addresses availability, warranty, changes, use in safety-critical applications,</text>
<text x="27.9" y="268.9">intellectual property matters and other important disclaimers. PRODUCTION DATA.</text>
</g>
<text font-size="2.8" fill="#00f" x="118.6" y="153.9">Device Comparison Table.</text>
<text font-size="2.6" x="33.7" y="103.5">SNS</text>
<text font-size="2.5" x="136.5" y="24.3">SLUSCS3K – OCTOBER 2017 – REVISED JULY 2024</text>
<text font-size="2.1" fill="#00f" x="127" y="132.9">(1)</text>
<g font-size="2.1">
<text x="185.1" y="171.1">CTR</text>
<text x="185.2" y="175.9">VSS</text>
</g>
<g font-size="1.9">
<text x="173.3" y="161.3">PACK+</text>
<text x="174.5" y="166.4">Option to configure for PTC protection</text>
<text x="120.7" y="171.2">BAT</text>
<text x="141.1" y="171.2">CHG</text>
<text x="120.7" y="175.8">VDD</text>
<text x="141.2" y="175.8">DSG</text>
<text x="199.9" y="179.4">–</text>
<text x="120.7" y="180.3">VSS</text>
<text x="120.7" y="184.7">CS</text>
<text x="140.2" y="180.3">PACK</text>
<text x="141.4" y="184.7">CTR</text>
<text x="168.3" y="183.5">System</text>
<text x="168.3" y="185.8">Reset</text>
<text x="155.6" y="189.6">Scale RC values for</text>
<text x="155.6" y="191.8">system reset timing</text>
<text x="173" y="194.6">PACK–</text>
</g>
<g font-size="1.6">
<text x="107" y="167.1">RVDD</text>
<text x="114.7" y="167.1">RBAT</text>
<text x="167" y="169.2">RPACK</text>
<text x="179.1" y="175.5" transform="rotate(-90 179.1 175.5)">PTC</text>
<text x="195.5" y="179.4">PACK</text>
<text x="158.2" y="182.9">RCTR</text>
<text x="105.8" y="188.8">CVDD</text>
<text x="110.8" y="196.8">RSNS</text>
</g>
</svg>
